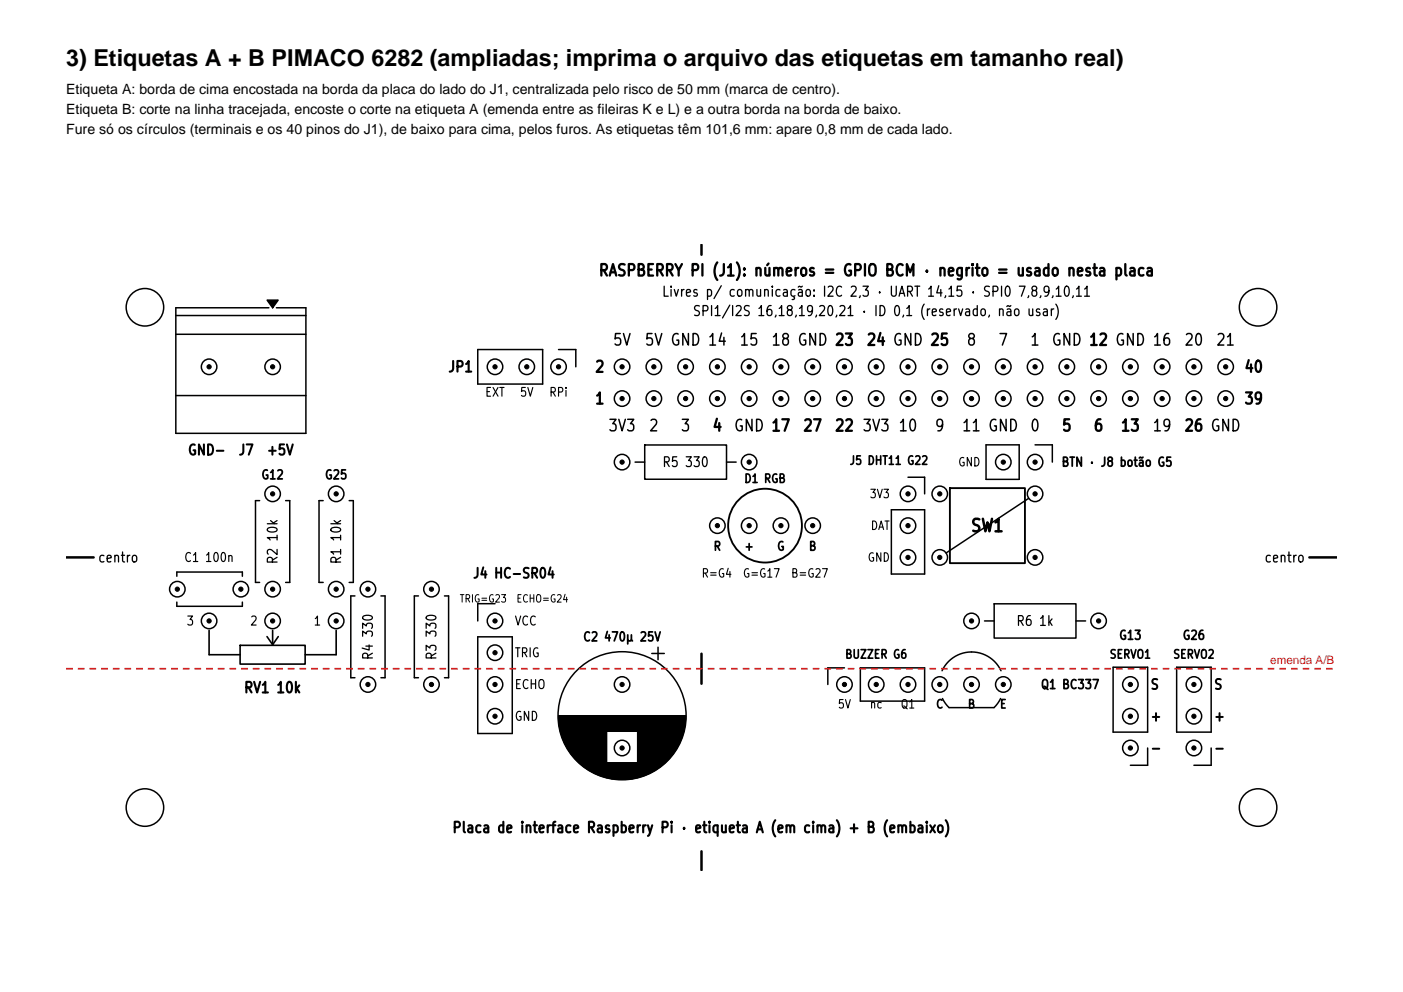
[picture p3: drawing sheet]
<svg xmlns="http://www.w3.org/2000/svg" width="297mm" height="210mm" viewBox="0 0 297 210" stroke-linecap="round" stroke-linejoin="round" font-family="sans-serif">
<path d="M148.5 51.8v2.1M14 118h5.8M277.2 118h5.8M148.5 138.4v6.3M148.5 180.2v4" fill="none" stroke="#000" stroke-width=".53"/>
<g fill="none" stroke="#000" stroke-width=".32">
<path d="M37.2 66.8h27.6M37.2 70.8h27.6M56.5 63.5h2.4l-1.2 1.7zM56.9 65.2h-19.7v26.5h27.6v-26.5h-6.3M101.1 74h13.8v7.3h-13.8zM118.2 74h3.7v3.6M37.2 83.7h27.6M134.4 97.8h2.1M136.5 94.2h17.3v7.3h-17.3zM153.8 97.8h2M208.7 94.2h7.1v7.3h-7.1zM219.1 94.2h3.7v3.6"/>
<path d="M55 106h-.9v17.3h.9M60.5 106h.8v17.3h-.8M68.4 106h-.9v17.3h.9M73.9 106h.9v17.3h-.9M188.7 107.9h7v13.6h-7zM192.2 101h3.5v3.5M217.8 105.5l-17.5 11.6M37.4 122v-.9h13.9v.9M37.4 127.5v.9h13.9v-.9M75.1 126.2h-.8v17.3h.8M80.6 126.2h.9v17.3h-.9M88.6 126.2h-.9v17.3h.9"/>
<path d="M94.1 126.2h.9v17.3h-.9M101.1 134.8h7.3v20.5h-7.3zM104.8 127.8h-3.7v3.6M138 138.3h2.6M139.3 137v2.7M208.4 131.4h2.1M210.5 127.8h17.3v7.3h-17.3zM227.8 131.4h2M118.2 151.5h26.9M118.2 151.6h26.9M118.2 151.7h26.9M118.2 151.8h26.9"/>
<path d="M118.2 151.9h26.9M118.2 152h26.9M118.3 152.2h26.8M118.3 152.3h26.8M118.3 152.4h26.8M118.3 152.5h26.8M118.3 152.6h26.8M118.3 152.7h26.8M118.3 152.8h26.8M118.3 152.9h26.8M118.3 153h26.8M118.3 153.1h26.7"/>
<path d="M118.3 153.2h26.7M118.4 153.3h26.6M118.4 153.4h26.6M118.4 153.5h26.6M118.4 153.6h26.6M118.4 153.7h26.6M118.4 153.8h26.5M118.5 154h26.4M118.5 154.1h26.4M118.5 154.2h26.4M118.5 154.3h26.4M118.5 154.4h26.3"/>
<path d="M118.6 154.5h26.2M118.6 154.6h26.2M118.6 154.7h26.2M118.6 154.8h26.1M118.7 154.9h9.7M118.7 155h9.7M118.7 155.1h9.7M118.8 155.2h9.6M118.8 155.3h9.6M118.8 155.4h9.6M118.8 155.5h9.6M118.9 155.6h9.5"/>
<path d="M118.9 155.8h9.5M119 155.9h9.4M119 156h9.4M119 156.1h9.4M119.1 156.2h9.3M119.1 156.3h9.3M119.1 156.4h9.3M119.2 156.5h9.2M119.2 156.6h9.2M119.3 156.7h9.1M119.3 156.8h9.1M119.4 156.9h9"/>
<path d="M119.4 157h9M119.5 157.1h8.9M119.5 157.2h8.9M119.6 157.3h8.8M119.6 157.4h8.8M119.7 157.6h8.7M119.7 157.7h8.7M119.8 157.8h8.6M119.8 157.9h8.6M119.9 158h8.5M119.9 158.1h8.5M120 158.2h8.4"/>
<path d="M120.1 158.3h8.3M120.1 158.4h8.3M120.2 158.5h8.2M120.2 158.6h8.2M120.3 158.7h8.1M120.4 158.8h8M120.4 158.9h8M120.5 159h7.9M120.6 159.1h7.8M120.7 159.3h7.7M120.7 159.4h7.7M120.8 159.5h7.6"/>
<path d="M120.9 159.6h7.5M121 159.7h7.4M121 159.8h7.4M121.1 159.9h7.3M121.2 160h7.2M135 155h9.7M135 154.9h9.7M135 155.1h9.7M135 155.2h9.6M135 155.3h9.6M135 155.4h9.6M135 155.5h9.5"/>
<path d="M135 155.6h9.5M135 155.8h9.5M135 155.9h9.4M135 156h9.4M135 156.1h9.3M135 156.2h9.3M135 156.3h9.3M135 156.4h9.2M135 156.5h9.2M135 156.6h9.1M135 156.7h9.1M135 156.8h9.1"/>
<path d="M135 156.9h9M135 157h9M135 157.1h8.9M135 157.2h8.9M135 157.3h8.8M135 157.4h8.8M135 157.6h8.7M135 157.7h8.7M135 157.8h8.6M135 157.9h8.6M135 158h8.5M135 158.1h8.4"/>
<path d="M135 158.2h8.4M135 158.3h8.3M135 158.4h8.3M135 158.5h8.2M135 158.6h8.1M135 158.7h8.1M135 158.8h8M135 158.9h7.9M135 159h7.9M135 159.1h7.8M135 159.3h7.7M135 159.4h7.6"/>
<path d="M135 159.5h7.6M135 159.6h7.5M135 159.7h7.4M135 159.8h7.3M135 159.9h7.2M135 160h7.2M178.8 141.4h-3.6v3.5M182.1 141.4h13.6v7h-13.6zM199.4 142a6.9 6.9 0 0 1 6.3-4 6.9 6.9 0 0 1 6.2 4M199.5 147.9l1.4 1.9h9.5l1.4-1.9M235.6 141.2h7.3v13.8h-7.3zM242.9 158.3v3.7h-3.6"/>
<path d="M249.1 141.2h7.3v13.8h-7.3zM256.4 158.3v3.7h-3.7M121.3 160.1h7.1M121.4 160.2h7M121.5 160.3h6.9M121.6 160.4h6.8M121.7 160.5h6.7M121.8 160.6h6.6M121.8 160.7h6.6M121.9 160.8h6.5M122.1 160.9h6.3M122.2 161.1h6.2"/>
<path d="M122.3 161.2h6.1M122.4 161.3h6M122.5 161.4h5.9M122.6 161.5h18.2M122.7 161.6h18M122.8 161.7h17.7M122.9 161.8h17.5M123.1 161.9h17.2M123.2 162h17M123.3 162.1h16.7M123.5 162.2h16.4M123.6 162.3h16.2"/>
<path d="M123.7 162.4h15.9M123.9 162.5h15.6M124 162.6h15.3M124.2 162.7h15M124.4 162.9h14.6M124.5 163h14.4M124.7 163.1h14M124.9 163.2h13.6M125 163.3h13.3M125.2 163.4h12.9M125.4 163.5h12.5M125.6 163.6h12.1"/>
<path d="M125.8 163.7h11.7M126.1 163.8h11.2M126.3 163.9h10.8M126.5 164h10.3M126.8 164.1h9.8M127.1 164.2h9.2M127.4 164.3h8.6M127.7 164.4h8M128 164.5h7.3M128.4 164.7h6.5M128.9 164.8h5.6M129.4 164.9h4.6"/>
<path d="M130.1 165h3.2M135 160.1h7.1M135 160.2h7M135 160.3h6.9M135 160.4h6.8M135 160.5h6.7M135 160.6h6.6M135 160.7h6.5M135 160.8h6.4M135 160.9h6.3M135 161.1h6.2M135 161.2h6.1"/>
<path d="M135 161.3h6M135 161.4h5.9"/>
<circle cx="30.7" cy="65" r="4"/>
<circle cx="44.3" cy="77.6" r="1.64"/>
<circle cx="57.7" cy="77.6" r="1.64"/>
<circle cx="104.8" cy="77.6" r="1.64"/>
<circle cx="111.5" cy="77.6" r="1.64"/>
<circle cx="118.2" cy="77.6" r="1.64"/>
<circle cx="131.7" cy="77.6" r="1.64"/>
<circle cx="138.4" cy="77.6" r="1.64"/>
<circle cx="145.1" cy="77.6" r="1.64"/>
<circle cx="151.9" cy="77.6" r="1.64"/>
<circle cx="158.6" cy="77.6" r="1.64"/>
<circle cx="165.3" cy="77.6" r="1.64"/>
<circle cx="172" cy="77.6" r="1.64"/>
<circle cx="178.8" cy="77.6" r="1.64"/>
<circle cx="185.5" cy="77.6" r="1.64"/>
<circle cx="192.2" cy="77.6" r="1.64"/>
<circle cx="198.9" cy="77.6" r="1.64"/>
<circle cx="205.7" cy="77.6" r="1.64"/>
<circle cx="212.4" cy="77.6" r="1.64"/>
<circle cx="219.1" cy="77.6" r="1.64"/>
<circle cx="225.8" cy="77.6" r="1.64"/>
<circle cx="232.6" cy="77.6" r="1.64"/>
<circle cx="239.3" cy="77.6" r="1.64"/>
<circle cx="246" cy="77.6" r="1.64"/>
<circle cx="252.7" cy="77.6" r="1.64"/>
<circle cx="259.5" cy="77.6" r="1.64"/>
<circle cx="266.3" cy="65" r="4"/>
<circle cx="131.7" cy="97.8" r="1.64"/>
<circle cx="131.7" cy="84.4" r="1.64"/>
<circle cx="138.4" cy="84.4" r="1.64"/>
<circle cx="145.1" cy="84.4" r="1.64"/>
<circle cx="151.9" cy="84.4" r="1.64"/>
<circle cx="158.6" cy="97.8" r="1.64"/>
<circle cx="158.6" cy="84.4" r="1.64"/>
<circle cx="165.3" cy="84.4" r="1.64"/>
<circle cx="172" cy="84.4" r="1.64"/>
<circle cx="178.8" cy="84.4" r="1.64"/>
<circle cx="185.5" cy="84.4" r="1.64"/>
<circle cx="192.2" cy="84.4" r="1.64"/>
<circle cx="198.9" cy="84.4" r="1.64"/>
<circle cx="205.7" cy="84.4" r="1.64"/>
<circle cx="212.4" cy="97.8" r="1.64"/>
<circle cx="212.4" cy="84.4" r="1.64"/>
<circle cx="219.1" cy="84.4" r="1.64"/>
<circle cx="219.1" cy="97.8" r="1.64"/>
<circle cx="225.8" cy="84.4" r="1.64"/>
<circle cx="232.6" cy="84.4" r="1.64"/>
<circle cx="239.3" cy="84.4" r="1.64"/>
<circle cx="246" cy="84.4" r="1.64"/>
<circle cx="252.7" cy="84.4" r="1.64"/>
<circle cx="259.5" cy="84.4" r="1.64"/>
<circle cx="57.7" cy="104.5" r="1.64"/>
<circle cx="71.2" cy="104.5" r="1.64"/>
<circle cx="151.9" cy="111.3" r="1.64"/>
<circle cx="158.6" cy="111.3" r="1.64"/>
<circle cx="165.3" cy="111.3" r="1.64"/>
<circle cx="172" cy="111.3" r="1.64"/>
<circle cx="192.2" cy="111.3" r="1.64"/>
<circle cx="192.2" cy="118" r="1.64"/>
<circle cx="192.2" cy="104.5" r="1.64"/>
<circle cx="198.9" cy="118" r="1.64"/>
<circle cx="198.9" cy="104.5" r="1.64"/>
<circle cx="219.1" cy="118" r="1.64"/>
<circle cx="219.1" cy="104.5" r="1.64"/>
<circle cx="37.5" cy="124.7" r="1.64"/>
<circle cx="44.3" cy="131.4" r="1.64"/>
<circle cx="51" cy="124.7" r="1.64"/>
<circle cx="57.7" cy="131.4" r="1.64"/>
<circle cx="57.7" cy="124.7" r="1.64"/>
<circle cx="71.2" cy="131.4" r="1.64"/>
<circle cx="71.2" cy="124.7" r="1.64"/>
<circle cx="77.9" cy="124.7" r="1.64"/>
<circle cx="91.3" cy="124.7" r="1.64"/>
<circle cx="104.8" cy="131.4" r="1.64"/>
<circle cx="104.8" cy="138.2" r="1.64"/>
<circle cx="205.7" cy="131.4" r="1.64"/>
<circle cx="232.6" cy="131.4" r="1.64"/>
<circle cx="77.9" cy="144.9" r="1.64"/>
<circle cx="91.3" cy="144.9" r="1.64"/>
<circle cx="104.8" cy="151.6" r="1.64"/>
<circle cx="104.8" cy="144.9" r="1.64"/>
<circle cx="131.7" cy="151.5" r="13.6"/>
<circle cx="131.7" cy="158.3" r="1.64"/>
<circle cx="131.7" cy="144.9" r="1.64"/>
<circle cx="178.8" cy="144.9" r="1.64"/>
<circle cx="185.5" cy="144.9" r="1.64"/>
<circle cx="192.2" cy="144.9" r="1.64"/>
<circle cx="198.9" cy="144.9" r="1.64"/>
<circle cx="205.7" cy="144.9" r="1.64"/>
<circle cx="212.4" cy="144.9" r="1.64"/>
<circle cx="239.3" cy="144.9" r="1.64"/>
<circle cx="239.3" cy="151.6" r="1.64"/>
<circle cx="239.3" cy="158.3" r="1.64"/>
<circle cx="252.7" cy="151.6" r="1.64"/>
<circle cx="252.7" cy="144.9" r="1.64"/>
<circle cx="252.7" cy="158.3" r="1.64"/>
<circle cx="30.7" cy="171" r="4"/>
<circle cx="266.3" cy="171" r="4"/>
</g>
<g fill="#000" stroke="#000" stroke-width=".21">
<circle cx="44.3" cy="77.6" r=".45"/>
<circle cx="57.7" cy="77.6" r=".45"/>
<circle cx="104.8" cy="77.6" r=".45"/>
<circle cx="111.5" cy="77.6" r=".45"/>
<circle cx="118.2" cy="77.6" r=".45"/>
<circle cx="131.7" cy="77.6" r=".45"/>
<circle cx="138.4" cy="77.6" r=".45"/>
<circle cx="145.1" cy="77.6" r=".45"/>
<circle cx="151.9" cy="77.6" r=".45"/>
<circle cx="158.6" cy="77.6" r=".45"/>
<circle cx="165.3" cy="77.6" r=".45"/>
<circle cx="172" cy="77.6" r=".45"/>
<circle cx="178.8" cy="77.6" r=".45"/>
<circle cx="185.5" cy="77.6" r=".45"/>
<circle cx="192.2" cy="77.6" r=".45"/>
<circle cx="198.9" cy="77.6" r=".45"/>
<circle cx="205.7" cy="77.6" r=".45"/>
<circle cx="212.4" cy="77.6" r=".45"/>
<circle cx="219.1" cy="77.6" r=".45"/>
<circle cx="225.8" cy="77.6" r=".45"/>
<circle cx="232.6" cy="77.6" r=".45"/>
<circle cx="239.3" cy="77.6" r=".45"/>
<circle cx="246" cy="77.6" r=".45"/>
<circle cx="252.7" cy="77.6" r=".45"/>
<circle cx="259.5" cy="77.6" r=".45"/>
<circle cx="131.7" cy="84.4" r=".45"/>
<circle cx="131.7" cy="97.8" r=".45"/>
<circle cx="138.4" cy="84.4" r=".45"/>
<circle cx="145.1" cy="84.4" r=".45"/>
<circle cx="151.9" cy="84.4" r=".45"/>
<circle cx="158.6" cy="84.4" r=".45"/>
<circle cx="158.6" cy="97.8" r=".45"/>
<circle cx="165.3" cy="84.4" r=".45"/>
<circle cx="172" cy="84.4" r=".45"/>
<circle cx="178.8" cy="84.4" r=".45"/>
<circle cx="185.5" cy="84.4" r=".45"/>
<circle cx="192.2" cy="84.4" r=".45"/>
<circle cx="198.9" cy="84.4" r=".45"/>
<circle cx="205.7" cy="84.4" r=".45"/>
<circle cx="212.4" cy="84.4" r=".45"/>
<circle cx="212.4" cy="97.8" r=".45"/>
<circle cx="219.1" cy="97.8" r=".45"/>
<circle cx="219.1" cy="84.4" r=".45"/>
<circle cx="225.8" cy="84.4" r=".45"/>
<circle cx="232.6" cy="84.4" r=".45"/>
<circle cx="239.3" cy="84.4" r=".45"/>
<circle cx="246" cy="84.4" r=".45"/>
<circle cx="252.7" cy="84.4" r=".45"/>
<circle cx="259.5" cy="84.4" r=".45"/>
<circle cx="57.7" cy="104.5" r=".45"/>
<circle cx="71.2" cy="104.5" r=".45"/>
<circle cx="151.9" cy="111.3" r=".45"/>
<circle cx="158.6" cy="111.3" r=".45"/>
<circle cx="165.3" cy="111.3" r=".45"/>
<circle cx="172" cy="111.3" r=".45"/>
<circle cx="192.2" cy="118" r=".45"/>
<circle cx="192.2" cy="111.3" r=".45"/>
<circle cx="192.2" cy="104.5" r=".45"/>
<circle cx="198.9" cy="118" r=".45"/>
<circle cx="198.9" cy="104.5" r=".45"/>
<circle cx="219.1" cy="118" r=".45"/>
<circle cx="219.1" cy="104.5" r=".45"/>
<circle cx="37.5" cy="124.7" r=".45"/>
<circle cx="44.3" cy="131.4" r=".45"/>
<circle cx="51" cy="124.7" r=".45"/>
<circle cx="57.7" cy="131.4" r=".45"/>
<circle cx="57.7" cy="124.7" r=".45"/>
<circle cx="71.2" cy="131.4" r=".45"/>
<circle cx="71.2" cy="124.7" r=".45"/>
<circle cx="77.9" cy="124.7" r=".45"/>
<circle cx="91.3" cy="124.7" r=".45"/>
<circle cx="104.8" cy="131.4" r=".45"/>
<circle cx="104.8" cy="138.2" r=".45"/>
<circle cx="205.7" cy="131.4" r=".45"/>
<circle cx="232.6" cy="131.4" r=".45"/>
<circle cx="77.9" cy="144.9" r=".45"/>
<circle cx="91.3" cy="144.9" r=".45"/>
<circle cx="104.8" cy="151.6" r=".45"/>
<circle cx="104.8" cy="144.9" r=".45"/>
<circle cx="131.7" cy="158.3" r=".45"/>
<circle cx="131.7" cy="144.9" r=".45"/>
<circle cx="178.8" cy="144.9" r=".45"/>
<circle cx="185.5" cy="144.9" r=".45"/>
<circle cx="192.2" cy="144.9" r=".45"/>
<circle cx="198.9" cy="144.9" r=".45"/>
<circle cx="205.7" cy="144.9" r=".45"/>
<circle cx="212.4" cy="144.9" r=".45"/>
<circle cx="239.3" cy="158.3" r=".45"/>
<circle cx="239.3" cy="151.6" r=".45"/>
<circle cx="239.3" cy="144.9" r=".45"/>
<circle cx="252.7" cy="158.3" r=".45"/>
<circle cx="252.7" cy="144.9" r=".45"/>
<circle cx="252.7" cy="151.6" r=".45"/>
</g>
<path d="M44.3 133.4v5.2h6.5M50.8 136.6h13.8v4h-13.8zM56.5 134.8l1.2 1.7M57.7 133.4v3.1M58.9 134.8l-1.2 1.7M71.2 133.4v5.2h-6.6" fill="none" stroke="#000" stroke-width=".34"/>
<path d="M56.5 63.5h2.4l-1.2 1.7z" fill="#000"/>
<g fill="none" stroke="#000" stroke-width=".4">
<path d="M201.1 103.3h15.9v15.9h-15.9z"/>
<circle cx="162" cy="111.3" r="7.8"/>
</g>
<path d="M14 141.6h269" fill="none" stroke="#d91a1a" stroke-width=".35" stroke-dasharray="1.4 1.1" stroke-linecap="butt"/>
<text font-size="4.9" x="14" y="14">3) Etiquetas A + B PIMACO 6282 (ampliadas; imprima o arquivo das etiquetas em tamanho real)</text>
<g font-size="3">
<text x="14" y="20">Etiqueta A: borda de cima encostada na borda da placa do lado do J1, centralizada pelo risco de 50 mm (marca de centro).</text>
<text x="14" y="24.2">Etiqueta B: corte na linha tracejada, encoste o corte na etiqueta A (emenda entre as fileiras K e L) e a outra borda na borda de baixo.</text>
<text x="14" y="28.4">Fure só os círculos (terminais e os 40 pinos do J1), de baixo para cima, pelos furos. As etiquetas têm 101,6 mm: apare 0,8 mm de cada lado.</text>
</g>
<text font-size="2.6" x="205.4" y="113.3">SW1</text>
<text font-size="2.5" fill="#d91a1a" x="268.9" y="140.5">emenda A/B</text>
<g font-size="2.4">
<text x="126.6" y="59.1">RASPBERRY PI (J1): números = GPIO BCM · negrito = usado nesta placa</text>
<text x="129.6" y="73.8">5V</text>
<text x="136.3" y="73.8">5V GND 14</text>
<text x="156.4" y="73.8">15</text>
<text x="163.1" y="73.8">18 GND 23</text>
<text x="183.3" y="73.8">24 GND 25</text>
<text x="204.5" y="73.8">8</text>
<text x="211.2" y="73.8">7</text>
<text x="217.9" y="73.8">1</text>
<text x="222.5" y="73.8">GND 12 GND 16</text>
<text x="250.6" y="73.8">20</text>
<text x="257.3" y="73.8">21</text>
<text x="125.8" y="79.4">2</text>
<text x="263.3" y="79.4">40</text>
<text x="125.8" y="86.2">1</text>
<text x="263.3" y="86.2">39</text>
<text x="128.6" y="91.9">3V3</text>
<text x="137.2" y="91.9">2</text>
<text x="143.9" y="91.9">3</text>
<text x="150.7" y="91.9">4</text>
<text x="155.2" y="91.9">GND 17</text>
<text x="169.9" y="91.9">27</text>
<text x="176.6" y="91.9">22</text>
<text x="182.4" y="91.9">3V3</text>
<text x="190" y="91.9">10</text>
<text x="197.7" y="91.9">9</text>
<text x="203.5" y="91.9">11 GND</text>
<text x="217.9" y="91.9">0</text>
<text x="224.6" y="91.9">5</text>
<text x="231.4" y="91.9">6</text>
<text x="237.1" y="91.9">13</text>
<text x="243.8" y="91.9">19</text>
<text x="250.6" y="91.9">26 GND</text>
</g>
<g font-size="2.3">
<text x="94.7" y="79.3">JP1</text>
<text x="51.5" y="147.3">RV1 10k</text>
<text x="95.6" y="176.9">Placa de interface Raspberry Pi · etiqueta A (em cima) + B (embaixo)</text>
</g>
<g font-size="2.2">
<text x="39.6" y="96.9">GND−</text>
<text x="50.4" y="96.9">J7</text>
<text x="56.3" y="96.9">+5V</text>
</g>
<g font-size="2.1">
<text x="140" y="63.3">Livres p/ comunicação: I2C 2,3 · UART 14,15 · SPI0 7,8,9,10,11</text>
<text x="146.5" y="67.4">SPI1/I2S 16,18,19,20,21 · ID 0,1 (reservado, não usar)</text>
<text x="140.1" y="99.4">R5 330</text>
<text x="20.6" y="119.6">centro</text>
<text x="59.3" y="119.6" transform="rotate(-90 59.3 119.6)">R2 10k</text>
<text x="72.7" y="119.6" transform="rotate(-90 72.7 119.6)">R1 10k</text>
<text x="267.5" y="119.6">centro</text>
<text x="100" y="123">J4 HC-SR04</text>
<text x="215" y="133">R6 1k</text>
<text x="79.5" y="139.9" transform="rotate(-90 79.5 139.9)">R4 330</text>
<text x="92.9" y="139.9" transform="rotate(-90 92.9 139.9)">R3 330</text>
<text x="243.4" y="146.5">S</text>
<text x="256.9" y="146.5">S</text>
<text x="243.4" y="153.2">+</text>
<text x="256.9" y="153.2">+</text>
<text x="243.4" y="159.9">−</text>
<text x="256.9" y="159.9">−</text>
</g>
<g font-size="1.9">
<text x="102.6" y="84.4">EXT</text>
<text x="109.9" y="84.4">5V</text>
<text x="116.1" y="84.4">RPi</text>
<text x="55.2" y="102">G12</text>
<text x="68.6" y="102">G25</text>
<text x="224.6" y="99.3">BTN · J8 botão G5</text>
<text x="38.9" y="119.4">C1 100n</text>
<text x="150.9" y="117">R</text>
<text x="157.5" y="117">+</text>
<text x="164.4" y="117">G</text>
<text x="171.1" y="117">B</text>
<text x="39.4" y="132.9">3</text>
<text x="52.8" y="132.9">2</text>
<text x="66.3" y="132.9">1</text>
<text x="108.8" y="132.9">VCC</text>
<text x="123.3" y="136.3">C2 470µ 25V</text>
<text x="236.8" y="135.9">G13</text>
<text x="250.2" y="135.9">G26</text>
<text x="108.8" y="139.6">TRIG</text>
<text x="108.8" y="146.3">ECHO</text>
<text x="220.2" y="146.3">Q1 BC337</text>
<text x="108.8" y="153.1">GND</text>
</g>
<g font-size="1.8">
<text x="179.7" y="98.8">J5 DHT11 G22</text>
<text x="202.7" y="99.2">GND</text>
<text x="157.4" y="102.7">D1 RGB</text>
<text x="184" y="105.9">3V3</text>
<text x="184.2" y="112.6">DAT</text>
<text x="183.5" y="119.4">GND</text>
<text x="148.4" y="122.7">R=G4</text>
<text x="157.1" y="122.7">G=G17</text>
<text x="167.3" y="122.7">B=G27</text>
<text x="178.8" y="139.9">BUZZER G6</text>
<text x="234.8" y="139.9">SERVO1</text>
<text x="248.2" y="139.9">SERVO2</text>
<text x="177.2" y="150.4">5V</text>
<text x="184" y="150.4">nc</text>
<text x="190.5" y="150.4">Q1</text>
<text x="198" y="150.4">C</text>
<text x="204.7" y="150.4">B</text>
<text x="211.5" y="150.4">E</text>
</g>
<g font-size="1.6">
<text x="97.2" y="127.9">TRIG=G23</text>
<text x="109.2" y="127.9">ECHO=G24</text>
</g>
</svg>
